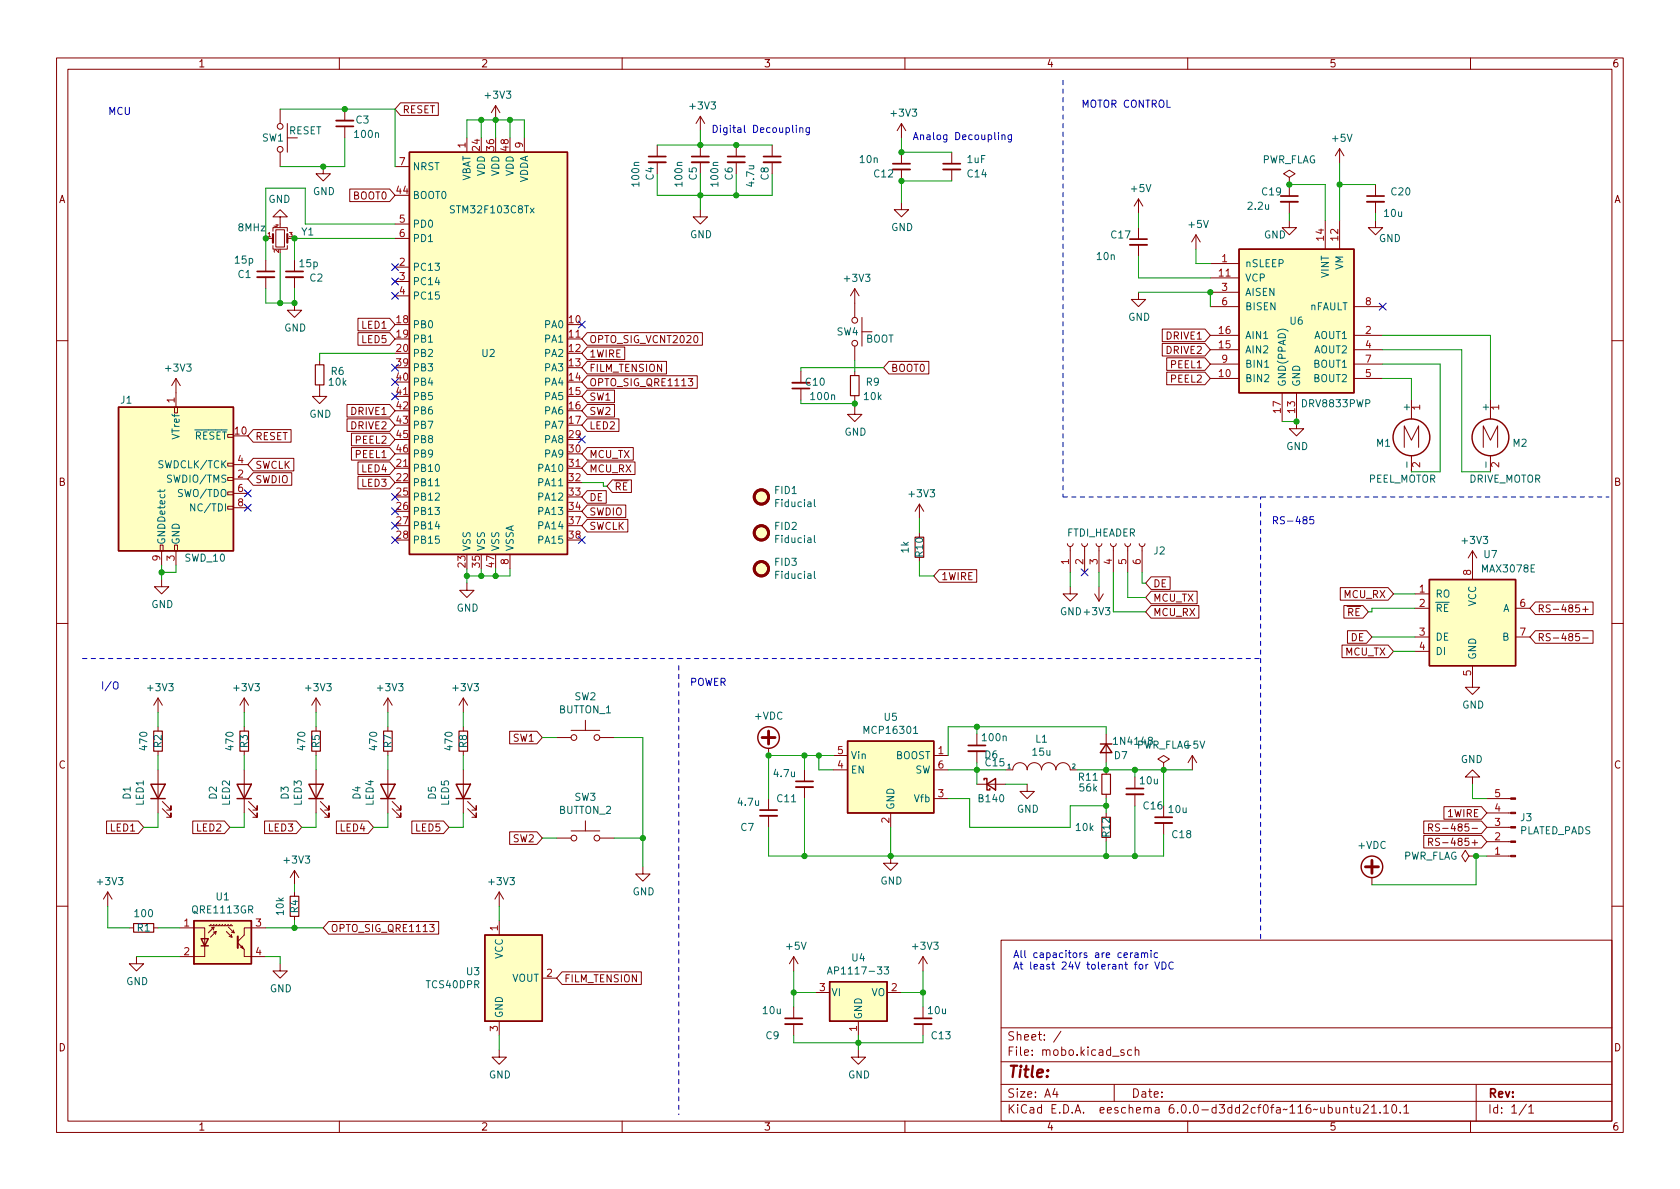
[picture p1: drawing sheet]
<svg xmlns="http://www.w3.org/2000/svg" width="297mm" height="210mm" viewBox="0 0 297 210" stroke-linecap="round" stroke-linejoin="round" font-family="sans-serif">
<g fill="none" stroke="#840000" stroke-width=".18">
<path d="M10 10.2h277v190.1h-277zM12 12.2h273v186.1h-273zM49.5 19.3v2.5M60 10.2v2M61 19.3v2M70.8 18.2h6.7v2.2h-6.7l-1-1.1zM87.6 18.7l-.7 1.2M87.6 18.7v2.5M87.6 18.7l.8 1.2M110 10.2v2M160 10.2v2M210 10.2v2"/>
<path d="M260 10.2v2M49.5 38.3h1.3l-1.3-1.2-1.2 1.2h1.2v1.3M49.5 26.9v2.6M50.8 21.8v5.1M57.1 29.5v1.2h1.3l-1.3 1.3-1.2-1.3h1.2M61 22.3v2.1M61.8 33.4h7.1l.9 1.1-.9 1.1h-7.1zM69.8 39.6h2.6M69.8 29.5h2.6M82.5 24.4v2.5M92.7 24.4v2.5M116.2 25.6v2.1"/>
<path d="M116.2 28.7v2M123.8 37.1v1.2h1.3l-1.3 1.3-1.2-1.3h1.2M123.8 20.6v2.5M123.8 25.6v2.1M123.8 28.7v2M123.8 20.6l-.7 1.2M123.8 20.6l.8 1.2M130.2 25.6v2.1M130.2 28.7v2M136.5 25.6v2.1M136.5 28.7v2M159.4 35.8v1.3h1.3l-1.3 1.2-1.3-1.2h1.3"/>
<path d="M159.4 21.8l-.8 1.3M159.4 21.8v2.6M159.4 26.9v2.1M159.4 30v2M159.4 21.8l.7 1.3M168.3 26.9v2.1M168.3 30v2M201.3 35.2l-.8 1.2M201.3 35.2v2.5M201.3 35.2l.8 1.2M228 31.4l1-.7-1-.6-1.1 .6 1.1 .7v1.2M228 32.6h.1"/>
<path d="M228 39v1.3h1.2l-1.2 1.2-1.3-1.2h1.3M228 32.6v2.1M228 35.7v2M234.3 39v5.1M236.9 26.3l-.8 1.3M236.9 26.3v2.5M236.9 39v5.1M236.9 26.3l.7 1.3M243.2 39v1.3h1.3l-1.3 1.2-1.3-1.2h1.3M243.2 32.6v2.1M243.2 35.7v2M47 42.2h1.3"/>
<path d="M47 46v2M47 49v2M48.3 43.4v.7h2.5v-.7M48.3 40.9v-.6h2.5v.6M48.8 40.6h1.5v3.1h-1.5zM50.8 42.2h1.3M52.1 53.6v1.3h1.2l-1.2 1.2-1.3-1.2h1.3M52.1 46v2M52.1 49v2M63.3 56.3h5.6l.9 1.1-.9 1.1h-5.6zM63.3 58.8h5.6l.9 1.1-.9 1.1h-5.6zM69.8 47.2h2.6"/>
<path d="M69.8 49.8h2.6M69.8 52.3h2.6M69.8 42.2h2.6M100.3 59.9h2.6M103.8 58.8h20.4v2.2h-20.4l-.9-1.1zM151.1 51v5.1M151.1 51l-.7 1.3M151.1 51l.8 1.3M152.4 58.7h1.8M152.4 56.1v5.1M201.3 51.7v1.3h1.3l-1.3 1.2-1.3-1.2h1.3M201.3 40.3v2"/>
<path d="M201.3 43.3v2M205.5 58.2h7.5l1 1.1-1 1.1h-7.5zM211.5 41.5l-.8 1.3M211.5 41.5v2.6M211.5 41.5l.7 1.3M214 46.6h5.1M214 49.1h5.1M214 59.3h5.1M214 51.7h5.1M214 54.2h5.1M239.4 59.3h5.1M239.4 54.2h5.1"/>
<path d="M10 60.2h2M30.9 72h.5v1h-.5zM31.1 66.9v5.1M31.1 66.9l-.7 1.3M31.1 66.9l.8 1.3M44.8 76h6.7v2.2h-6.7l-1-1.1zM56.5 68.1v2h1.3l-1.3 1.3-1.3-1.3h1.3M56.5 63.7v.8M61.4 71.5h7.5l.9 1.1-.9 1.1h-7.5zM61.4 74.1h7.5l.9 1.1-.9 1.1h-7.5zM62.1 76.6h6.8l.9 1.1-.9 1.1h-6.8zM62.1 79.1h6.8l.9 1.2-.9 1.1h-6.8z"/>
<path d="M69.8 70.1h2.6M103.8 79.1h8.2v2.3h-8.2l-.9-1.1zM103.8 74.1h5.6v2.2h-5.6l-.9-1.1zM103.8 63.9h14v2.2h-14l-.9-1.1zM103.8 66.4h19.5v2.3h-19.5l-.9-1.1zM103.8 61.4h6.7v2.2h-6.7l-.9-1.1zM103.8 69h4.8v2.2h-4.8l-.9-1.1zM103.8 71.5h4.8v2.2h-4.8l-.9-1.1zM141.6 65.7v2M141.6 68.7v2M151.1 72v1.3h1.3l-1.3 1.2-1.2-1.2h1.2M151.1 61.2v2.5"/>
<path d="M151.1 65.7v.7M151.1 70v.7M157.2 63.9h7v2.2h-7l-1-1.1zM205.5 60.7h7.5l1 1.1-1 1.2h-7.5zM206.3 65.8h6.7l1 1.1-1 1.1h-6.7zM206.3 63.3h6.7l1 1.1-1 1.1h-6.7zM214 66.9h5.1M214 61.8h5.1M214 64.4h5.1M226.7 69.5v5M229.2 69.5v6.3h1.3l-1.3 1.3-1.2-1.3h1.2M239.4 66.9h5.1"/>
<path d="M239.4 61.8h5.1M239.4 64.4h5.1M248.3 79.1v-3.8l1.3 2.5 1.2-2.5v3.8M249.6 70.7v3.4M262.3 79.1v-3.8l1.2 2.5 1.3-2.5v3.8M263.5 70.7v3.4M285 60.2h2M28.3 96.4h.5v1h-.5zM28.6 97.4v2.5M30.9 96.4h.5v1h-.5zM31.1 97.4v2.5M40.3 81.9h1v.5h-1z"/>
<path d="M40.3 87h1v.5h-1zM40.3 84.4h1v.6h-1zM40.3 89.5h1v.5h-1zM41.3 84.7h2.5M41.3 82.2h2.5M41.3 87.2h2.5M41.3 89.8h2.5M44.8 83.6h6.8v2.2h-6.8l-1-1.1zM44.8 81.1h7.1v2.2h-7.1l-1-1.1zM63.3 84.2h5.6l.9 1.1-.9 1.1h-5.6zM63.3 81.7h5.6l.9 1.1-.9 1.1h-5.6zM69.8 82.8h2.6"/>
<path d="M90.2 98v2.6M100.3 82.8h2.6M103.8 89.3h6.8v2.2h-6.8l-.9-1.1zM103.8 81.7h8.5v2.2h-8.5l-.9-1.1zM103.8 86.8h3.4v2.2h-3.4l-.9-1.1zM103.8 91.8h7.2v2.3h-7.2l-.9-1.1zM108.3 84.9h3.3v2.2h-3.3l-1-1.1zM162.6 89.1v2.6M162.6 94.2v.8M162.6 98.5v.8M162.6 89.1l-.8 1.3M162.6 89.1l.7 1.3"/>
<path d="M188.7 96.1l.2 .4 .3 .1 .4-.1 .1-.4M189.2 96.6v4.6M191.3 96.1l.1 .4 .4 .1 .3-.1 .2-.4M191.8 96.6v4.6M193.8 96.1l.2 .4 .3 .1 .4-.1 .1-.4M194.3 96.6v4.6M196.3 96.1l.2 .4 .4 .1 .3-.1 .2-.4M196.8 96.6v4.6M198.9 96.1l.1 .4 .4 .1 .3-.1 .2-.4M199.4 96.6v4.6M201.4 96.1l.2 .4 .3 .1 .4-.1 .1-.4M201.9 96.6v4.6"/>
<path d="M249.6 80.6v2.8M260.3 97.4l-.7 1.3M260.3 97.4v5.1M260.3 97.4l.8 1.3M263.5 80.6v2.8M10 110.2h2M28.6 102.5v1.3h1.2l-1.2 1.2-1.3-1.2h1.3M82.5 103.1v1.3h1.3l-1.3 1.3-1.2-1.3h1.2M166.1 100.7h6.6v2.3h-6.6l-1-1.2zM189.2 103.8v1.2h1.3l-1.3 1.3-1.2-1.3h1.2M193.5 105l.8 1.3M194.3 103.8v2.5"/>
<path d="M195.1 105l-.8 1.3M203.5 104.5h8.2v2.3h-8.2l-.9-1.1zM203.5 107.1h8.5v2.2h-8.5l-.9-1.1zM203.5 102h3.4v2.2h-3.4l-.9-1.1zM237 103.9h8.4l1 1.1-1 1.1h-8.4zM237.3 114.1h8.1l1 1.1-1 1.1h-8.1zM237.6 107.1h3.4l.9 1.1-.9 1.1h-3.4zM238.2 111.5h3.4l1 1.1-1 1.2h-3.4zM250.2 105h2.5M250.2 107.6h2.5M250.2 112.6h2.5M250.2 115.2h2.5"/>
<path d="M260.3 117.7v3.8h1.3l-1.3 1.3-1.2-1.3h1.2M268 107.6h2.5M268 112.6h2.5M271.5 111.5h10.2v2.3h-10.2l-1-1.2zM271.5 106.5h10.2v2.2h-10.2l-1-1.1zM279.2 112h-.6v.6l.1-.1 .5 .1 .1 .2-.1 .4-.1 .1-.5-.1M279.8 112.8h1M279.8 107.7h1M280.3 107.3v.9M285 110.2h2M27.9 123.4v2.6M27.9 128.5v.8"/>
<path d="M27.9 132.8v.8M27.9 136.1v7.7M27.9 123.4l-.7 1.3M27.9 123.4l.8 1.3M43.2 123.4l-.8 1.3M43.2 123.4v2.6M43.2 128.5v.8M43.2 132.8v.8M43.2 136.1v7.7M43.2 123.4l.7 1.3M55.9 123.4v2.6M55.9 128.5v.8"/>
<path d="M55.9 132.8v.8M55.9 136.1v7.7M55.9 123.4l-.8 1.3M55.9 123.4l.7 1.3M68.6 123.4v2.6M68.6 128.5v.8M68.6 132.8v.8M68.6 136.1v7.7M68.6 123.4l-.8 1.3M68.6 123.4l.7 1.3M81.9 123.4v2.6M81.9 128.5v.8"/>
<path d="M81.9 132.8v.8M81.9 136.1v7.7M81.9 123.4l-.7 1.3M81.9 123.4l.8 1.3M90.1 129.3h4.8l1 1.1-1 1.1h-4.8zM98.4 130.4h2.6M101 129.2h5M103.5 127.4v1.8M106 130.4h2.6M135.9 132.3v1.3M142.2 136.1v2.1M142.2 139.2v2"/>
<path d="M147.3 133.6h2.6M147.3 136.1h2.6M165.1 133.6h2.5M165.1 136.1h2.5M172.7 129.8v2M172.7 132.8v2.1M172.7 138.7h5.1M177.8 136.1h1.3a1.27 1.27 0 0 1 1.2-1.2 1.27 1.27 0 0 1 1.3 1.2 1.27 1.27 0 0 1 1.3-1.2 1.27 1.27 0 0 1 1.2 1.2 1.27 1.27 0 0 1 1.3-1.2 1.27 1.27 0 0 1 1.3 1.2 1.27 1.27 0 0 1 1.3-1.2 1.27 1.27 0 0 1 1.2 1.2h1.3M181.6 138.7v1.2h1.3l-1.3 1.3-1.3-1.3h1.3M195.6 129.8v5.1M195.6 136.1v.8M200.7 137.4v2"/>
<path d="M205.7 134.9l1.1-.7-1.1-.6-1 .6 1 .7v1.2M205.7 136.1h.1M210.8 133.6l-.7 1.3M210.8 133.6v2.5M210.8 133.6l.8 1.3M260.3 137.4h1.3l-1.3-1.3-1.2 1.3h1.2v1.3M18.8 145.2h5.6l1 1.1-1 1.1h-5.6zM19 157.7l-.7 1.3M19 157.7v2.6M19 157.7l.8 1.3M28.7 143l1.5 1.5v-.7v.7h-.7M28.7 141.7l1.5 1.6v-.8v.8h-.7"/>
<path d="M34.1 145.2h5.6l.9 1.1-.9 1.1h-5.6zM43.9 143l1.6 1.5v-.7v.7h-.8M43.9 141.7l1.6 1.6v-.8v.8h-.8M46.8 145.2h5.6l.9 1.1-.9 1.1h-5.6zM52.1 153.9v2.6M52.1 157.7v.8M52.1 153.9l-.8 1.3M52.1 153.9l.7 1.3M56.6 143l1.6 1.5v-.7v.7h-.8M56.6 141.7l1.6 1.6v-.8v.8h-.8M59.5 145.2h5.6l.9 1.1-.9 1.1h-5.6zM69.3 143l1.6 1.5v-.7v.7h-.8"/>
<path d="M69.3 141.7l1.6 1.6v-.8v.8h-.8M72.8 145.2h5.6l1 1.1-1 1.1h-5.6zM82.7 143l1.5 1.5v-.7v.7h-.8M82.7 141.7l1.5 1.6v-.8v.8h-.8M88.3 157.7l-.8 1.3M88.3 157.7v2.6M88.3 157.7l.7 1.3M90.1 147.1h4.8l1 1.1-1 1.1h-4.8zM98.4 148.2h2.6M101 146.9h5M103.5 145.2v1.7M106 148.2h2.6"/>
<path d="M113.7 153.3v1.3h1.2l-1.2 1.2-1.3-1.2h1.3M135.9 141.2v2.1M135.9 144.3v2M157.5 151.4v1.2h1.2l-1.2 1.3-1.3-1.3h1.3M157.5 143.8v2.5M165.1 141.2h2.5M195.6 140.5v.7M195.6 143.8v.7M195.6 148.1v.7M200.7 140.5v2M205.7 142.5v2M205.7 145.5v2.1"/>
<path d="M242.6 155.2v1.3M251.7 147.7h10.2l1 1.1-1 1.1h-10.2zM251.7 145.2h10.2l1 1.1-1 1.1h-10.2zM252.6 148.9l.6-.1 .1-.1v-.3l-.7-.2v1.3M252.6 146.4l.6-.1 .1-.2v-.3l-.7-.1v1.3M252.9 148.9l.4 .6M252.9 146.4l.4 .6M254.5 148.3l-.5-.1-.1 .2v.3l.5 .3 .1 .3-.2 .2-.5-.1M254.5 145.8l-.5-.1-.1 .1v.4l.5 .2 .1 .3-.2 .3-.5-.1M255.3 142.6h6.6l1 1.2-1 1.1h-6.6zM259.7 151.4l-.6-1-.7 1 .7 1 .6-1h1.3M261 151.4h.1"/>
<path d="M262.9 141.2h4.2M262.9 143.8h4.2M262.9 146.3h4.2M262.9 148.8h4.2M262.9 151.4h4.2M10 160.2h2M22.9 164.1h.7M24.1 169.2v1.2h1.3l-1.3 1.3-1.2-1.3h1.2M27.2 164.1h.7M31.7 164.1h4.5v5.1h-4.5M37 163.7h4.1M37.3 164.1l.5-.1-1 1"/>
<path d="M37.3 163.4l-.2 .3M37.7 164.8l.5-.1-1 1M37.8 163.4l-.2 .3M37.8 164l-.1 .5M38.2 164.7l-.1 .5M38.4 163.4l-.3 .3M38.9 163.4l-.3 .3M39.4 163.4l-.3 .3M39.9 163.4l-.3 .3M40 164.7l1 1-.1-.5M40.4 164l1 1-.1-.5M40.4 163.4l-.3 .3"/>
<path d="M40.5 165.6l.5 .1M40.9 163.4l-.3 .3M40.9 164.8l.5 .2M42 166.7l1.2 1.2v1.3h3.8M42.8 167.3l.3 .5-.6-.3zM47 164.1h-3.8v1.2l-1.2 1.2M49.5 170.4v1.3h1.3l-1.3 1.3-1.2-1.3h1.2M52.1 162v.8M58.1 163h19.5v2.2h-19.5l-1-1.1zM88.3 162.8v2.5M95.9 173h2.5M99.4 171.9h14v2.2h-14l-1-1.1z"/>
<path d="M140.3 169.2l-.7 1.2M140.3 169.2v2.5M140.3 178v2.1M140.3 169.2l.8 1.2M144.1 175.5h2.6M156.8 175.5h2.6M163.2 169.2l-.8 1.2M163.2 169.2v2.5M163.2 178v2.1M163.2 169.2l.8 1.2M177 166.3h108v32h-108zM285 160.2h2"/>
<path d="M60 198.3v2M88.3 185.7v1.2h1.2l-1.2 1.3-1.3-1.3h1.3M88.3 180.6v2.5M110 198.3v2M140.3 181.1v2M151.8 185.7v1.2h1.2l-1.2 1.3-1.3-1.3h1.3M151.8 180.6v2.5M160 198.3v2M163.2 181.1v2M177 194.8h108M177 191.8h108M177 187.8h108"/>
<path d="M177 181.8h108M186.5 192.5l-.4 1h1M186.9 193v1M187.6 182.4l-1.3 1.9M197 191.8v3M198.7 185.7l-.3-.1-.3 .2 .1 .3 .5 .1v.4h-.6M200.1 185.7l-.5-.1-.2 .3v.4l.1 .3h.6M200.7 185.8l.2-.2 .4 .1 .1 .9M200.7 185.1v1.5M210 198.3v2M237.6 196l.2-.2 .3 .1 .1 .9M237.6 195.8v1"/>
<path d="M238.7 195.8h.6M238.9 195.3v1.3l.4 .2M239.8 195.8l.1 1h.3l.2-.1M240.4 195.8v1M241.1 195.5l.5-.2 .3 .2v.3l-.9 1h.9M242.5 195.8l.4-.5v1.5M242.5 196.8h.9M244 196.7v.1M244.6 195.8l.5-.5v1.5M244.6 196.8h.9M246.3 195.4l.1-.1a.81 .81 0 0 1 .6 .7 .81 .81 0 0 1-.3 .8h-.1a.81 .81 0 0 1-.6-.6 .81 .81 0 0 1 .3-.8zM247.6 196.7v.1"/>
<path d="M248.2 195.8l.4-.5v1.5M248.2 196.8h.9M260 198.3v2M261 191.8v6.5M269.9 195.3l-1.3 1.9M270.3 195.8l.4-.5v1.5M270.3 196.8h.9"/>
<circle cx="49.5" cy="22.3" r=".51"/>
<circle cx="49.5" cy="26.4" r=".51"/>
<circle cx="151.1" cy="56.6" r=".51"/>
<circle cx="151.1" cy="60.7" r=".51"/>
<circle cx="101.5" cy="130.4" r=".51"/>
<circle cx="105.5" cy="130.4" r=".51"/>
<circle cx="101.5" cy="148.2" r=".51"/>
<circle cx="105.5" cy="148.2" r=".51"/>
</g>
<g fill="none" stroke="#840000" stroke-width=".33">
<path d="M59.4 21.3h3.1M114.7 28.7h3M122.3 28.7h3M128.7 28.7h3M135 28.7h3M157.9 30h3M166.8 30h3M226.4 35.7h3.1M241.7 35.7h3M45.5 49h3M50.5 49h3.1M199.8 43.3h3"/>
<path d="M140.1 67.7h3M140.7 139.2h3.1M171.2 132.8h3M134.4 144.3h3M199.1 140.5h3.1M204.2 145.5h3.1M138.8 181.1h3.1M161.7 181.1h3"/>
</g>
<g fill="none" stroke="#840000" stroke-width=".3">
<path d="M59.4 22.3h3.1M114.7 27.7h3M122.3 27.7h3M128.7 27.7h3M135 27.7h3M157.9 29h3M166.8 29h3M226.4 34.7h3.1M241.7 34.7h3M45.5 48h3M50.5 48h3.1M199.8 42.3h3"/>
<path d="M140.1 68.7h3M140.7 138.2h3.1M171.2 131.8h3M199.1 139.4h3.1M134.4 143.3h3M204.2 144.5h3.1M138.8 180.1h3.1M161.7 180.1h3"/>
</g>
<g fill="none" stroke="#840000" stroke-width=".25">
<path d="M72.4 26.9h27.9v71.1h-27.9zM219.1 44.1h20.3v25.4h-20.3zM21 72h20.3v25.4h-20.3zM252.7 102.5h15.3v15.2h-15.3zM26.7 138.7h2.5l-1.3 2.5zM41.9 138.7h2.5l-1.2 2.5zM54.6 138.7h2.5l-1.2 2.5zM67.3 138.7h2.5l-1.2 2.5zM80.6 138.7h2.6l-1.3 2.5zM149.9 131.1h15.2v12.7h-15.2zM174 137.9v-.2h.5v2h.5v-.3M174.5 138.7l1.5-1v2z"/>
<path d="M194.6 131.6h2M195.6 131.6l1 1.5h-2zM26.7 141.2h2.5M41.9 141.2h2.5M54.6 141.2h2.5M67.3 141.2h2.5M80.6 141.2h2.6M34.3 162.8h10.1v7.6h-10.1zM35.6 166h1.2l-.6 1.3zM35.6 167.3h1.2M85.7 165.3h10.2v15.3h-10.2zM146.7 173.6h10.1v7h-10.1z"/>
<circle cx="249.6" cy="77.3" r="3.3"/>
<circle cx="263.5" cy="77.3" r="3.3"/>
<circle cx="135.9" cy="130.4" r="1.9"/>
<circle cx="242.6" cy="153.3" r="1.9"/>
</g>
<g fill="none" stroke="#006464" stroke-width=".18">
<path d="M223.6 65h.7M28.3 86.6v.5M29.1 86.6l-.1 .3h-1.1M34.4 89.1v1.3l-.7-1.3v1.3M77 85.9h.7M144 94.7v1.1l.2 .1M144 88.3v1.1l.2 .2M144 101v1.1l.2 .2M161.5 129.7h.8M203.3 130.9l-.3-.2 .1-.2 .2-.1h.3l.2 .2-.1 .2-.5 .2-.2 .1v.3l.3 .2h.3l.2-.2v-.3l-.3-.2M146.3 172.2l.4-1.2 .4 1.2M146.4 171.9h.6"/>
<path d="M156.3 171h.8l-.4 .5 .4 .1v.5l-.2 .1-.6-.1"/>
</g>
<path d="M55.8 64.5h1.5v3.6h-1.5zM150.4 66.4h1.5v3.6h-1.5zM161.8 95h1.5v3.5h-1.5zM27.2 129.3h1.5v3.5h-1.5zM42.4 129.3h1.5v3.5h-1.5zM55.1 129.3h1.5v3.5h-1.5zM67.8 129.3h1.5v3.5h-1.5zM81.2 129.3h1.5v3.5h-1.5zM194.8 136.9h1.5v3.6h-1.5zM51.3 158.5h1.5v3.5h-1.5zM194.8 144.5h1.5v3.6h-1.5zM23.6 163.3h3.6v1.5h-3.6z" fill="none" stroke="#840000" stroke-width=".2"/>
<g fill="none" stroke="#840000" stroke-width=".51">
<path d="M134.7 130.4h2.3M135.9 129.3v2.3M241.4 153.3h2.3M242.6 152.1v2.3"/>
<circle cx="134.6" cy="94.2" r="1.27"/>
<circle cx="134.6" cy="87.9" r="1.27"/>
<circle cx="134.6" cy="100.6" r="1.27"/>
</g>
<g fill="#ffffc2" stroke="#ffffc2" stroke-width=".18">
<path d="M146.7 173.6h10.1v7h-10.1z"/>
<path d="M149.9 131.1h15.2v12.7h-15.2z"/>
<path d="M72.4 26.9h27.9v71.1h-27.9z"/>
<path d="M85.7 165.3h10.2v15.3h-10.2z"/>
<path d="M34.3 162.8h10.1v7.6h-10.1z"/>
<path d="M21 72h20.3v25.4h-20.3z"/>
<path d="M252.7 102.5h15.3v15.2h-15.3z"/>
<path d="M219.1 44.1h20.3v25.4h-20.3z"/>
<circle cx="134.6" cy="94.2" r="1.27"/>
<circle cx="134.6" cy="87.9" r="1.27"/>
<circle cx="134.6" cy="100.6" r="1.27"/>
</g>
<path d="M42 165.6v2" fill="none" stroke="#840000" stroke-width=".36"/>
<g fill="#840000" stroke="#840000" stroke-width=".18">
<path d="M267.1 141.1h.9v.2h-.9z"/>
<path d="M267.1 143.6h.9v.3h-.9z"/>
<path d="M267.1 146.2h.9v.2h-.9z"/>
<path d="M267.1 148.7h.9v.3h-.9z"/>
<path d="M267.1 151.3h.9v.2h-.9z"/>
</g>
<path d="M48.3 41.4v1.5M50.8 41.4v1.5" fill="none" stroke="#840000" stroke-width=".38"/>
<g fill="none" stroke="#0000c2" stroke-width=".18">
<path d="M140.8 22.2v.1M140.8 22.6v.8M141.4 22.7l.2-.1h.3l.1 .8M141.4 22.6v.8M143.1 22.6v1l-.2 .2h-.3M143.1 22.6h-.4l-.2 .2 .1 .6h.5M177.2 24l.1-.2 .3 .1 .1 .8M177.2 23.8v.9M178.8 23.8v1.1l-.2 .2h-.3M178.8 23.9l-.3-.1-.3 .3 .2 .5h.4M232.2 91.4h-.6v.6l.2-.1h.4l.1 .2-.1 .4-.1 .1-.5-.1M20.2 120.6h.1a.43 .43 0 0 1 .6 .4v.4a.42 .42 0 0 1-.4 .5 .42 .42 0 0 1-.5-.5v-.4z"/>
<path d="M200.3 168.5l-.4 .2M200.7 168.5h.5v.8M201.2 168.8h-.4l-.2 .2 .2 .3h.4M201.8 168.6l.2-.1h.3l.1 .8M201.8 168.5v.8M202.4 168.7l.2-.2h.3v.8M202.6 170.5v.9M203 170.5l-.4 .3M203.5 168.1v.1M203.5 168.5v.8M204.2 170.1l.4 1.3 .4-1.3M204.7 168.5h-.4l-.2 .2 .1 .6h.5"/>
<path d="M205.5 170.1a.64 .64 0 0 1 .7 .6 .64 .64 0 0 1-.7 .7zM207.4 170.2a.6 .6 0 0 0-.8 .5 .6 .6 0 0 0 .6 .7l.2-.1"/>
</g>
<path d="M188 14.2v73.7M188 87.9h96.5M14.6 116.5h208.3M120 117.7v79.4M222.9 166v-78.1" fill="none" stroke="#0000c2" stroke-width=".18" stroke-dasharray=".8 .8"/>
<g fill="none" stroke="#009600" stroke-width=".18">
<path d="M49.5 19.3h20.3v10.2M61 24.4v5.1h-11.5M69.8 39.6h-15.8v-6.3h-7v12.7M82.5 24.4v-3.2h10.2v3.2M85.1 21.2v3.2M87.6 21.2v3.2M90.2 21.2v3.2M116.2 25.6h20.3M116.2 30.7v3.8h20.3v-3.8M123.8 23.1v2.5M123.8 30.7v6.4M130.2 30.7v3.8"/>
<path d="M159.4 24.4v2.5h8.9M168.3 32h-8.9v3.8M201.3 37.7v2.6M228 32.6h6.3v6.4M228 37.7v1.3M236.9 32.6h6.3M236.9 28.8v10.2M243.2 37.7v1.3M47 51v2.6h5.1v-2.6M49.5 44.7v8.9M69.8 42.2h-17.7v3.8M201.3 45.3v3.8h12.7"/>
<path d="M201.3 51.7h12.7v2.5M211.5 44.1v2.5h2.5M244.5 59.3h19v11.4M69.8 62.5h-13.3v1.2M141.6 70.7v.7h9.5M151.1 63.7v2M151.1 70.7v1.3M156.2 65h-14.6v.7M226.7 74.5h2.5M244.5 61.8h13.9v21.6h5.1M244.5 66.9h5.1v3.8M244.5 64.4h10.1v19h-5"/>
<path d="M28.6 99.9v2.6M31.1 99.9v1.3h-2.5M102.9 85.3h3.8v.7h.6M162.6 99.3v2.5h2.5M162.6 91.7v2.5M82.5 100.6v2.5M85.1 100.6v1.2M87.6 100.6v1.2M90.2 100.6v1.2h-7.7M189.2 101.2v2.6M194.3 101.2v2.6M196.8 101.2v7h5.8"/>
<path d="M199.4 101.2v4.5h3.2M201.9 101.2v1.9h.7M242.6 112.6h7.6M246.4 115.2h3.8M246.4 105h3.8M250.2 107.6h-7.6v.6h-.7M27.9 126v2.5M27.9 133.6v2.5M43.2 126v2.5M43.2 133.6v2.5M55.9 126v2.5M55.9 133.6v2.5"/>
<path d="M68.6 126v2.5M68.6 133.6v2.5M81.9 126v2.5M81.9 133.6v2.5M95.9 130.4h2.5M108.6 130.4h5.1v22.9M142.2 133.6v2.5M144.8 133.6v2.5h2.5M147.3 133.6h-11.4v7.6M167.6 136.1h10.2M172.7 128.5v1.3M172.7 134.9v3.8"/>
<path d="M177.8 138.7h3.8M190.5 136.1h20.3M195.6 129.8v-1.3h-28v5.1M195.6 134.9v1.2M200.7 136.1v1.3M205.7 136.1v6.4M260.3 138.7v2.5h2.6M27.9 143.8v2.5h-2.5M43.2 143.8v2.5h-2.6M52.1 156.5v1.2M55.9 143.8v2.5h-2.6M68.6 143.8v2.5h-2.6"/>
<path d="M81.9 143.8v2.5h-2.5M95.9 148.2h2.5M108.6 148.2h5.1M135.9 146.3v5.1h69.8v-3.8M142.2 141.2v10.2M157.5 146.3v5.1M167.6 141.2h3.8v5.1h17.8v-3.8h6.4M195.6 141.2v2.6M195.6 148.8v2.6M200.7 142.5v8.9M262.9 151.4h-1.9v5.1h-18.4M19 160.3v3.8h3.9"/>
<path d="M24.1 169.2h7.6M27.9 164.1h3.8M47 169.2h2.5v1.2M47 164.1h10.1M52.1 162.8v1.3M88.3 160.3v2.5M140.3 175.5h3.8M140.3 171.7v6.3M159.4 175.5h3.8M163.2 171.7v6.3M88.3 183.1v2.6M140.3 183.1v1.3h22.9v-1.3"/>
<path d="M151.8 183.1v2.6"/>
</g>
<g fill="none" stroke="#000084" stroke-width=".18">
<path d="M69.2 46.6l1.3 1.2M69.2 51.7l1.3 1.2M69.2 49.2l1.3 1.2M70.5 46.6l-1.3 1.2M70.5 51.7l-1.3 1.2M70.5 49.2l-1.3 1.2M102.3 56.8l1.2 1.2M103.5 56.8l-1.2 1.2M243.9 53.6l1.2 1.2M245.1 53.6l-1.2 1.2M69.2 64.4l1.3 1.2M69.2 66.9l1.3 1.3"/>
<path d="M69.2 69.5l1.3 1.2M70.5 64.4l-1.3 1.2M70.5 66.9l-1.3 1.3M70.5 69.5l-1.3 1.2M102.3 77.1l1.2 1.2M103.5 77.1l-1.2 1.2M43.2 89.2l1.2 1.2M43.2 86.6l1.2 1.3M44.4 89.2l-1.2 1.2M44.4 86.6l-1.2 1.3M69.2 89.8l1.3 1.2M69.2 87.3l1.3 1.2"/>
<path d="M69.2 94.9l1.3 1.2M69.2 92.3l1.3 1.3M70.5 89.8l-1.3 1.2M70.5 87.3l-1.3 1.2M70.5 94.9l-1.3 1.2M70.5 92.3l-1.3 1.3M102.3 94.9l1.2 1.2M103.5 94.9l-1.2 1.2M191.2 100.6l1.2 1.2M192.4 100.6l-1.2 1.2"/>
</g>
<g fill="#009600" stroke="#009600" stroke-width=".18">
<circle cx="52.1" cy="53.6" r=".46"/>
<circle cx="49.5" cy="53.6" r=".46"/>
<circle cx="28.6" cy="101.2" r=".46"/>
<circle cx="144.8" cy="133.6" r=".46"/>
<circle cx="113.7" cy="148.2" r=".46"/>
<circle cx="61" cy="19.3" r=".46"/>
<circle cx="85.1" cy="21.2" r=".46"/>
<circle cx="87.6" cy="21.2" r=".46"/>
<circle cx="47" cy="42.2" r=".46"/>
<circle cx="52.1" cy="42.2" r=".46"/>
<circle cx="90.2" cy="21.2" r=".46"/>
<circle cx="57.1" cy="29.5" r=".46"/>
<circle cx="52.1" cy="164.1" r=".46"/>
<circle cx="87.6" cy="101.8" r=".46"/>
<circle cx="85.1" cy="101.8" r=".46"/>
<circle cx="82.5" cy="101.8" r=".46"/>
<circle cx="123.8" cy="34.5" r=".46"/>
<circle cx="130.2" cy="34.5" r=".46"/>
<circle cx="159.4" cy="26.9" r=".46"/>
<circle cx="159.4" cy="32" r=".46"/>
<circle cx="130.2" cy="25.6" r=".46"/>
<circle cx="123.8" cy="25.6" r=".46"/>
<circle cx="151.1" cy="71.4" r=".46"/>
<circle cx="214" cy="51.7" r=".46"/>
<circle cx="200.7" cy="151.4" r=".46"/>
<circle cx="195.6" cy="151.4" r=".46"/>
<circle cx="200.7" cy="136.1" r=".46"/>
<circle cx="229.2" cy="74.5" r=".46"/>
<circle cx="195.6" cy="142.5" r=".46"/>
<circle cx="205.7" cy="136.1" r=".46"/>
<circle cx="142.2" cy="151.4" r=".46"/>
<circle cx="163.2" cy="175.5" r=".46"/>
<circle cx="157.5" cy="151.4" r=".46"/>
<circle cx="151.8" cy="184.4" r=".46"/>
<circle cx="135.9" cy="133.6" r=".46"/>
<circle cx="142.2" cy="133.6" r=".46"/>
<circle cx="140.3" cy="175.5" r=".46"/>
<circle cx="228" cy="32.6" r=".46"/>
<circle cx="236.9" cy="32.6" r=".46"/>
<circle cx="172.7" cy="136.1" r=".46"/>
<circle cx="172.7" cy="128.5" r=".46"/>
<circle cx="195.6" cy="136.1" r=".46"/>
<circle cx="261" cy="151.4" r=".46"/>
</g>
<text font-size="2.8" fill="#840000" x="178" y="190.6">Title:</text>
<g font-size="2.1" fill="#840000">
<text x="178" y="184">Sheet: /</text>
<text x="178" y="186.7">File: mobo.kicad_sch</text>
<text x="178" y="196.9">KiCad E.D.A. eeschema 6.0.0-d3dd2cf0fa~116~ubuntu21.10.1</text>
<text x="178" y="194.1">Size: A4</text>
<text x="200" y="194.1">Date:</text>
<text x="263" y="194.1">Rev:</text>
<text x="263" y="196.9">Id: 1/1</text>
</g>
<g font-size="1.8" fill="#840000">
<text x="35" y="11.9">1</text>
<text x="85" y="11.9">2</text>
<text x="135" y="11.9">3</text>
<text x="185" y="11.9">4</text>
<text x="235" y="11.9">5</text>
<text x="285" y="11.9">6</text>
<text x="71.1" y="20">RESET</text>
<text x="10.3" y="35.9">A</text>
<text x="62.5" y="35.3">BOOT0</text>
<text x="285.3" y="35.9">A</text>
<text x="64.1" y="58.1">LED1</text>
<text x="64.1" y="60.7">LED5</text>
<text x="104.1" y="65.7">FILM_TENSION</text>
<text x="104.1" y="63.2">1WIRE</text>
<text x="104.1" y="60.7">OPTO_SIG_VCNT2020</text>
<text x="157.5" y="65.7">BOOT0</text>
<text x="206.3" y="60">DRIVE1</text>
<text x="206.3" y="62.6">DRIVE2</text>
<text x="207.1" y="65.1">PEEL1</text>
<text x="104.1" y="68.3">OPTO_SIG_QRE1113</text>
<text x="104.1" y="70.8">SW1</text>
<text x="207.1" y="67.6">PEEL2</text>
<text x="45.1" y="77.8">RESET</text>
<text x="62.2" y="73.4">DRIVE1</text>
<text x="62.2" y="75.9">DRIVE2</text>
<text x="104.1" y="75.9">LED2</text>
<text x="104.1" y="73.4">SW2</text>
<text x="45.1" y="82.9">SWCLK</text>
<text x="63" y="78.4">PEEL2</text>
<text x="63" y="81">PEEL1</text>
<text x="64.1" y="83.5">LED4</text>
<text x="104.1" y="81">MCU_TX</text>
<text x="104.1" y="83.5">MCU_RX</text>
<text x="10.3" y="85.9">B</text>
<text x="45.1" y="85.4">SWDIO</text>
<text x="64.1" y="86.1">LED3</text>
<text x="104.1" y="88.6">DE</text>
<text x="108.6" y="86.7">~{RE}</text>
<text x="285.3" y="85.9">B</text>
<text x="104.1" y="91.1">SWDIO</text>
<text x="104.1" y="93.7">SWCLK</text>
<text x="166.4" y="102.6">1WIRE</text>
<text x="203.8" y="106.4">MCU_TX</text>
<text x="203.8" y="103.8">DE</text>
<text x="237.6" y="105.7">MCU_RX</text>
<text x="203.8" y="108.9">MCU_RX</text>
<text x="236.8" y="108.9">~{RE}</text>
<text x="238.8" y="113.4">DE</text>
<text x="271.8" y="113.4">RS-485-</text>
<text x="271.8" y="108.3">RS-485+</text>
<text x="237.8" y="115.9">MCU_TX</text>
<text x="90.8" y="131.1">SW1</text>
<text x="10.3" y="135.9">C</text>
<text x="285.3" y="135.9">C</text>
<text x="19.6" y="147">LED1</text>
<text x="34.8" y="147">LED2</text>
<text x="47.5" y="147">LED3</text>
<text x="60.2" y="147">LED4</text>
<text x="73.6" y="147">LED5</text>
<text x="90.8" y="148.9">SW2</text>
<text x="254.6" y="149.6">RS-485+</text>
<text x="255" y="147">RS-485-</text>
<text x="256" y="144.5">1WIRE</text>
<text x="58.4" y="164.8">OPTO_SIG_QRE1113</text>
<text x="99.7" y="173.7">FILM_TENSION</text>
<text x="10.3" y="185.9">D</text>
<text x="285.3" y="185.9">D</text>
<text x="35" y="199.9">1</text>
<text x="85" y="199.9">2</text>
<text x="135" y="199.9">3</text>
<text x="185" y="199.9">4</text>
<text x="235" y="199.9">5</text>
<text x="285" y="199.9">6</text>
</g>
<g font-size="1.8" fill="#006464">
<text x="85.9" y="17.4">+3V3</text>
<text x="51" y="23.7">RESET</text>
<text x="63" y="21.8">C3</text>
<text x="122.1" y="19.3">+3V3</text>
<text x="157.7" y="20.6">+3V3</text>
<text x="46.3" y="25">SW1</text>
<text x="62.8" y="24.4">100n</text>
<text x="152.1" y="28.8">10n</text>
<text x="171" y="28.8">1uF</text>
<text x="223" y="28.9">PWR_FLAG</text>
<text x="235.6" y="25.1">+5V</text>
<text x="47.4" y="35.9">GND</text>
<text x="55.3" y="34.5">GND</text>
<text x="72.9" y="35.2">BOOT0</text>
<text x="72.9" y="30.1">NRST</text>
<text x="83.2" y="32.2" transform="rotate(-90 83.2 32.2)">VBAT</text>
<text x="85.7" y="31.2" transform="rotate(-90 85.7 31.2)">VDD</text>
<text x="88.3" y="31.2" transform="rotate(-90 88.3 31.2)">VDD</text>
<text x="90.8" y="31.2" transform="rotate(-90 90.8 31.2)">VDD</text>
<text x="93.3" y="32.4" transform="rotate(-90 93.3 32.4)">VDDA</text>
<text x="113" y="32.8" transform="rotate(-90 113 32.8)">100n</text>
<text x="115.6" y="31.8" transform="rotate(-90 115.6 31.8)">C4</text>
<text x="120.6" y="32.8" transform="rotate(-90 120.6 32.8)">100n</text>
<text x="123.2" y="31.8" transform="rotate(-90 123.2 31.8)">C5</text>
<text x="127" y="32.8" transform="rotate(-90 127 32.8)">100n</text>
<text x="129.5" y="31.8" transform="rotate(-90 129.5 31.8)">C6</text>
<text x="133.3" y="32.9" transform="rotate(-90 133.3 32.9)">4.7u</text>
<text x="135.9" y="31.8" transform="rotate(-90 135.9 31.8)">C8</text>
<text x="154.6" y="31.4">C12</text>
<text x="171.1" y="31.4">C14</text>
<text x="200.1" y="34">+5V</text>
<text x="223.2" y="34.5">C19</text>
<text x="246" y="34.5">C20</text>
<text x="42.2" y="40.9">8MHz</text>
<text x="53.3" y="41.6">Y1</text>
<text x="72.9" y="40.3">PD0</text>
<text x="80" y="37.7">STM32F103C8Tx</text>
<text x="157.5" y="40.8">GND</text>
<text x="210.2" y="40.3">+5V</text>
<text x="220.7" y="37.1">2.2u</text>
<text x="244.8" y="38.3">10u</text>
<text x="41.6" y="46.6">15p</text>
<text x="53" y="47.2">15p</text>
<text x="72.9" y="47.9">PC13</text>
<text x="72.9" y="42.8">PD1</text>
<text x="122" y="42.1">GND</text>
<text x="194" y="46">10n</text>
<text x="196.5" y="42.2">C17</text>
<text x="220.1" y="47.2">nSLEEP</text>
<text x="223.5" y="42.2">GND</text>
<text x="237.5" y="47.7" transform="rotate(-90 237.5 47.7)">VM</text>
<text x="243.8" y="42.8">GND</text>
<text x="42.1" y="49.1">C1</text>
<text x="54.8" y="49.8">C2</text>
<text x="72.9" y="50.4">PC14</text>
<text x="72.9" y="53">PC15</text>
<text x="149.4" y="49.8">+3V3</text>
<text x="220.1" y="49.8">VCP</text>
<text x="220.1" y="52.3">AISEN</text>
<text x="234.9" y="49.1" transform="rotate(-90 234.9 49.1)">VINT</text>
<text x="50.2" y="58.6">GND</text>
<text x="72.9" y="58">PB0</text>
<text x="96.4" y="58">PA0</text>
<text x="147.9" y="59.3">SW4</text>
<text x="199.5" y="56.7">GND</text>
<text x="220.1" y="59.9">AIN1</text>
<text x="220.1" y="54.9">BISEN</text>
<text x="228.1" y="57.4">U6</text>
<text x="231.5" y="54.9">nFAULT</text>
<text x="232.4" y="59.9">AOUT1</text>
<text x="29.4" y="65.7">+3V3</text>
<text x="72.9" y="60.6">PB1</text>
<text x="72.9" y="63.1">PB2</text>
<text x="72.9" y="65.7">PB3</text>
<text x="85.2" y="63.1">U2</text>
<text x="96.4" y="60.6">PA1</text>
<text x="96.4" y="63.1">PA2</text>
<text x="96.4" y="65.7">PA3</text>
<text x="153" y="60.6">BOOT</text>
<text x="220.1" y="62.5">AIN2</text>
<text x="220.1" y="65">BIN1</text>
<text x="232.4" y="62.5">AOUT2</text>
<text x="232.4" y="65">BOUT1</text>
<text x="21.3" y="71.4">J1</text>
<text x="58.2" y="68.2">10k</text>
<text x="58.6" y="66.3">R6</text>
<text x="72.9" y="68.2">PB4</text>
<text x="72.9" y="70.7">PB5</text>
<text x="96.4" y="68.2">PA4</text>
<text x="96.4" y="70.7">PA5</text>
<text x="142.5" y="68.2">C10</text>
<text x="143.5" y="70.7">100n</text>
<text x="152.8" y="70.7">10k</text>
<text x="153.2" y="68.2">R9</text>
<text x="220.1" y="67.6">BIN2</text>
<text x="227.3" y="68.4" transform="rotate(-90 227.3 68.4)">GND(PPAD)</text>
<text x="229.9" y="68.4" transform="rotate(-90 229.9 68.4)">GND</text>
<text x="232.4" y="67.6">BOUT2</text>
<text x="31.7" y="77.5" transform="rotate(-90 31.7 77.5)">VTref</text>
<text x="33" y="77.7">~{RESET}</text>
<text x="54.7" y="73.9">GND</text>
<text x="72.9" y="73.3">PB6</text>
<text x="72.9" y="75.8">PB7</text>
<text x="96.4" y="73.3">PA6</text>
<text x="96.4" y="75.8">PA7</text>
<text x="149.3" y="77">GND</text>
<text x="230.4" y="72">DRV8833PWP</text>
<text x="249.3" y="72.5" transform="rotate(-90 249.3 72.5)">+</text>
<text x="263.3" y="72.5" transform="rotate(-90 263.3 72.5)">+</text>
<text x="28.4" y="82.8">SWDCLK/TCK</text>
<text x="72.9" y="83.4">PB10</text>
<text x="72.9" y="78.4">PB8</text>
<text x="72.9" y="80.9">PB9</text>
<text x="95.4" y="83.4">PA10</text>
<text x="96.4" y="78.4">PA8</text>
<text x="96.4" y="80.9">PA9</text>
<text x="227.4" y="79.6">GND</text>
<text x="243.4" y="79">M1</text>
<text x="249.3" y="82.5" transform="rotate(-90 249.3 82.5)">-</text>
<text x="263.3" y="82.5" transform="rotate(-90 263.3 82.5)">-</text>
<text x="267.5" y="79">M2</text>
<text x="30" y="85.3">SWDIO/TMS</text>
<text x="31.8" y="87.9">SWO/TDO</text>
<text x="72.9" y="86">PB11</text>
<text x="72.9" y="88.5">PB12</text>
<text x="95.4" y="86">PA11</text>
<text x="95.4" y="88.5">PA12</text>
<text x="137" y="87.3">FID1</text>
<text x="137.3" y="89.7">Fiducial</text>
<text x="160.9" y="87.9">+3V3</text>
<text x="241.9" y="85.3">PEEL_MOTOR</text>
<text x="259.7" y="85.3">DRIVE_MOTOR</text>
<text x="34.4" y="90.4">NC/TDI</text>
<text x="72.9" y="91.1">PB13</text>
<text x="72.9" y="93.6">PB14</text>
<text x="95.4" y="91.1">PA13</text>
<text x="95.4" y="93.6">PA14</text>
<text x="137" y="93.7">FID2</text>
<text x="188.6" y="94.9">FTDI_HEADER</text>
<text x="29.2" y="96.4" transform="rotate(-90 29.2 96.4)">GNDDetect</text>
<text x="31.7" y="96.4" transform="rotate(-90 31.7 96.4)">GND</text>
<text x="32.7" y="99.3">SWD_10</text>
<text x="72.9" y="96.1">PB15</text>
<text x="83.2" y="97.5" transform="rotate(-90 83.2 97.5)">VSS</text>
<text x="85.7" y="97.5" transform="rotate(-90 85.7 97.5)">VSS</text>
<text x="88.3" y="97.5" transform="rotate(-90 88.3 97.5)">VSS</text>
<text x="90.8" y="97.5" transform="rotate(-90 90.8 97.5)">VSSA</text>
<text x="95.4" y="96.1">PA15</text>
<text x="137" y="100">FID3</text>
<text x="137.3" y="96">Fiducial</text>
<text x="160.7" y="97.8" transform="rotate(-90 160.7 97.8)">1k</text>
<text x="163.2" y="98.4" transform="rotate(-90 163.2 98.4)">R10</text>
<text x="204" y="98">J2</text>
<text x="258.6" y="96.2">+3V3</text>
<text x="262.2" y="101.2">MAX3078E</text>
<text x="262.4" y="98.7">U7</text>
<text x="26.7" y="107.5">GND</text>
<text x="137.3" y="102.4">Fiducial</text>
<text x="253.7" y="105.7">RO</text>
<text x="261" y="107.2" transform="rotate(-90 261 107.2)">VCC</text>
<text x="80.7" y="108.1">GND</text>
<text x="187.4" y="108.8">GND +3V3</text>
<text x="253.7" y="108.2">~{RE}</text>
<text x="253.7" y="113.3">DE</text>
<text x="265.7" y="108.2">A</text>
<text x="265.7" y="113.3">B</text>
<text x="253.7" y="115.8">DI</text>
<text x="261" y="116.7" transform="rotate(-90 261 116.7)">GND</text>
<text x="26.2" y="122.2">+3V3</text>
<text x="41.5" y="122.2">+3V3</text>
<text x="54.2" y="122.2">+3V3</text>
<text x="66.9" y="122.2">+3V3</text>
<text x="80.2" y="122.2">+3V3</text>
<text x="101.6" y="123.8">SW2</text>
<text x="258.5" y="125.3">GND</text>
<text x="98.8" y="126.1">BUTTON_1</text>
<text x="133.5" y="127.2">+VDC</text>
<text x="153.1" y="129.8">MCP16301</text>
<text x="156.3" y="127.5">U5</text>
<text x="173.8" y="131.1">100n</text>
<text x="183.1" y="131.3">L1</text>
<text x="197" y="131.7">1N4148</text>
<text x="26" y="132.5" transform="rotate(-90 26 132.5)">470</text>
<text x="28.6" y="132.2" transform="rotate(-90 28.6 132.2)">R2</text>
<text x="41.3" y="132.5" transform="rotate(-90 41.3 132.5)">470</text>
<text x="43.8" y="132.2" transform="rotate(-90 43.8 132.2)">R3</text>
<text x="54" y="132.5" transform="rotate(-90 54 132.5)">470</text>
<text x="56.5" y="132.2" transform="rotate(-90 56.5 132.2)">R5</text>
<text x="66.7" y="132.5" transform="rotate(-90 66.7 132.5)">470</text>
<text x="69.2" y="132.2" transform="rotate(-90 69.2 132.2)">R7</text>
<text x="80" y="132.5" transform="rotate(-90 80 132.5)">470</text>
<text x="82.5" y="132.2" transform="rotate(-90 82.5 132.2)">R8</text>
<text x="136.9" y="137.4">4.7u</text>
<text x="150.4" y="136.8">EN</text>
<text x="150.4" y="134.2">Vin</text>
<text x="158.3" y="134.2">BOOST</text>
<text x="161.7" y="136.8">SW</text>
<text x="174.1" y="134.1">D6</text>
<text x="174.3" y="135.5">C15</text>
<text x="182.6" y="133.6">15u</text>
<text x="197" y="134.2">D7</text>
<text x="200.8" y="132.4">PWR_FLAG</text>
<text x="209.6" y="132.4">+5V</text>
<text x="258.3" y="134.9">GND</text>
<text x="23.1" y="141.3" transform="rotate(-90 23.1 141.3)">D1</text>
<text x="25.4" y="142.4" transform="rotate(-90 25.4 142.4)">LED1</text>
<text x="38.3" y="141.3" transform="rotate(-90 38.3 141.3)">D2</text>
<text x="40.6" y="142.4" transform="rotate(-90 40.6 142.4)">LED2</text>
<text x="51" y="141.3" transform="rotate(-90 51 141.3)">D3</text>
<text x="53.3" y="142.4" transform="rotate(-90 53.3 142.4)">LED3</text>
<text x="63.7" y="141.3" transform="rotate(-90 63.7 141.3)">D4</text>
<text x="66" y="142.4" transform="rotate(-90 66 142.4)">LED4</text>
<text x="77.1" y="141.3" transform="rotate(-90 77.1 141.3)">D5</text>
<text x="79.4" y="142.4" transform="rotate(-90 79.4 142.4)">LED5</text>
<text x="98.8" y="143.9">BUTTON_2</text>
<text x="101.6" y="141.6">SW3</text>
<text x="130.6" y="142.5">4.7u</text>
<text x="137.5" y="141.9">C11</text>
<text x="158.1" y="143.3" transform="rotate(-90 158.1 143.3)">GND</text>
<text x="161.7" y="141.9">Vfb</text>
<text x="173.1" y="141.9">B140</text>
<text x="179.8" y="143.7">GND</text>
<text x="190.8" y="138">R11</text>
<text x="190.9" y="139.9">56k</text>
<text x="201.6" y="138.7">10u</text>
<text x="202.2" y="143.1">C16</text>
<text x="206.7" y="143.8">10u</text>
<text x="131" y="146.9">C7</text>
<text x="190.3" y="146.9">10k</text>
<text x="196.2" y="147.9" transform="rotate(-90 196.2 147.9)">R12</text>
<text x="207.3" y="148.2">C18</text>
<text x="268.6" y="147.5">PLATED_PADS</text>
<text x="268.9" y="145.2">J3</text>
<text x="50.4" y="152.7">+3V3</text>
<text x="240.2" y="150.1">+VDC</text>
<text x="248" y="152">PWR_FLAG</text>
<text x="17.3" y="156.5">+3V3</text>
<text x="34.2" y="161.5">QRE1113GR</text>
<text x="38.2" y="159.2">U1</text>
<text x="50.2" y="161.7" transform="rotate(-90 50.2 161.7)">10k</text>
<text x="52.7" y="161.4" transform="rotate(-90 52.7 161.4)">R4</text>
<text x="86.6" y="156.5">+3V3</text>
<text x="111.8" y="158.3">GND</text>
<text x="155.6" y="156.4">GND</text>
<text x="23.9" y="162.2">100</text>
<text x="24.3" y="164.7">R1</text>
<text x="139.1" y="167.9">+5V</text>
<text x="161.5" y="167.9">+3V3</text>
<text x="82.5" y="172.4">U3</text>
<text x="88.9" y="169.6" transform="rotate(-90 88.9 169.6)">VCC</text>
<text x="90.5" y="173.6">VOUT</text>
<text x="147.3" y="172.3">AP1117-33</text>
<text x="150.6" y="170">U4</text>
<text x="22.3" y="174.2">GND</text>
<text x="47.7" y="175.5">GND</text>
<text x="75.5" y="174.7">TCS40DPR</text>
<text x="135" y="179.3">10u</text>
<text x="146.9" y="176.1">VI</text>
<text x="154" y="176.1">VO</text>
<text x="164.2" y="179.3">10u</text>
<text x="88.9" y="180.1" transform="rotate(-90 88.9 180.1)">GND</text>
<text x="135.4" y="183.8">C9</text>
<text x="152.4" y="180.3" transform="rotate(-90 152.4 180.3)">GND</text>
<text x="164.8" y="183.8">C13</text>
<text x="86.4" y="190.7">GND</text>
<text x="149.9" y="190.7">GND</text>
</g>
<g font-size="1.8" fill="#0000c2">
<text x="19" y="20.3">MCU</text>
<text x="125.7" y="23.5">Digital Decoupling</text>
<text x="191.1" y="19">MOTOR CONTROL</text>
<text x="161.3" y="24.8">Analog Decoupling</text>
<text x="224.8" y="92.7">RS-485</text>
<text x="17.8" y="121.9">I/O</text>
<text x="121.9" y="121.3">POWER</text>
<text x="179.1" y="169.4">All capacitors are ceramic</text>
<text x="179.1" y="171.4">At least 24V tolerant for VDC</text>
</g>
<g font-size="1.8" fill="#a90000">
<text x="70.6" y="29.2">7</text>
<text x="82.3" y="26.1" transform="rotate(-90 82.3 26.1)">1</text>
<text x="84.8" y="26.6" transform="rotate(-90 84.8 26.6)">24</text>
<text x="87.4" y="26.6" transform="rotate(-90 87.4 26.6)">36</text>
<text x="89.9" y="26.6" transform="rotate(-90 89.9 26.6)">48</text>
<text x="92.5" y="26.1" transform="rotate(-90 92.5 26.1)">9</text>
<text x="70.1" y="34.3">44</text>
<text x="70.6" y="39.4">5</text>
<text x="70.6" y="41.9">6</text>
<text x="70.6" y="47">2</text>
<text x="216" y="46.3">1</text>
<text x="234.1" y="42.5" transform="rotate(-90 234.1 42.5)">14</text>
<text x="236.6" y="42.5" transform="rotate(-90 236.6 42.5)">12</text>
<text x="70.6" y="49.5">3</text>
<text x="70.6" y="52.1">4</text>
<text x="215.6" y="48.9">11</text>
<text x="216" y="51.4">3</text>
<text x="216" y="54">6</text>
<text x="241.4" y="54">8</text>
<text x="70.1" y="57.1">18</text>
<text x="70.1" y="59.7">19</text>
<text x="100.6" y="57.1">10</text>
<text x="100.6" y="59.7">11</text>
<text x="215.6" y="59">16</text>
<text x="241.4" y="59">2</text>
<text x="70.1" y="62.2">20</text>
<text x="70.1" y="64.8">39</text>
<text x="100.6" y="62.2">12</text>
<text x="100.6" y="64.8">13</text>
<text x="215.6" y="61.6">15</text>
<text x="216" y="64.1">9</text>
<text x="241.4" y="61.6">4</text>
<text x="241.4" y="64.1">7</text>
<text x="30.9" y="71.2" transform="rotate(-90 30.9 71.2)">1</text>
<text x="70.1" y="67.3">40</text>
<text x="70.1" y="69.8">41</text>
<text x="100.6" y="67.3">14</text>
<text x="100.6" y="69.8">15</text>
<text x="215.6" y="66.7">10</text>
<text x="241.4" y="66.7">5</text>
<text x="41.6" y="76.8">10</text>
<text x="70.1" y="72.4">42</text>
<text x="70.1" y="74.9">43</text>
<text x="70.1" y="77.5">45</text>
<text x="100.6" y="72.4">16</text>
<text x="100.6" y="74.9">17</text>
<text x="100.6" y="77.5">29</text>
<text x="226.4" y="73" transform="rotate(-90 226.4 73)">17</text>
<text x="229" y="73" transform="rotate(-90 229 73)">13</text>
<text x="251.1" y="72.5" transform="rotate(-90 251.1 72.5)">1</text>
<text x="265" y="72.5" transform="rotate(-90 265 72.5)">1</text>
<text x="42.1" y="81.9">4</text>
<text x="70.1" y="82.5">21</text>
<text x="70.1" y="80">46</text>
<text x="100.6" y="80">30</text>
<text x="100.6" y="82.5">31</text>
<text x="251.1" y="82.7" transform="rotate(-90 251.1 82.7)">2</text>
<text x="265" y="82.7" transform="rotate(-90 265 82.7)">2</text>
<text x="42.1" y="84.4">2</text>
<text x="42.1" y="87">6</text>
<text x="42.1" y="89.5">8</text>
<text x="70.1" y="85.1">22</text>
<text x="70.1" y="87.6">25</text>
<text x="100.6" y="85.1">32</text>
<text x="100.6" y="87.6">33</text>
<text x="70.1" y="90.2">26</text>
<text x="70.1" y="92.7">27</text>
<text x="70.1" y="95.2">28</text>
<text x="100.6" y="90.2">34</text>
<text x="100.6" y="92.7">37</text>
<text x="100.6" y="95.2">38</text>
<text x="28.3" y="99.2" transform="rotate(-90 28.3 99.2)">9</text>
<text x="30.9" y="99.2" transform="rotate(-90 30.9 99.2)">3</text>
<text x="82.3" y="100.3" transform="rotate(-90 82.3 100.3)">23</text>
<text x="84.8" y="100.3" transform="rotate(-90 84.8 100.3)">35</text>
<text x="87.4" y="100.3" transform="rotate(-90 87.4 100.3)">47</text>
<text x="89.9" y="99.8" transform="rotate(-90 89.9 99.8)">8</text>
<text x="189" y="99.8" transform="rotate(-90 189 99.8)">1</text>
<text x="191.5" y="99.8" transform="rotate(-90 191.5 99.8)">2</text>
<text x="194.1" y="99.8" transform="rotate(-90 194.1 99.8)">3</text>
<text x="196.6" y="99.8" transform="rotate(-90 196.6 99.8)">4</text>
<text x="199.1" y="99.8" transform="rotate(-90 199.1 99.8)">5</text>
<text x="201.7" y="99.8" transform="rotate(-90 201.7 99.8)">6</text>
<text x="260.1" y="101.7" transform="rotate(-90 260.1 101.7)">8</text>
<text x="251" y="104.8">1</text>
<text x="251" y="107.3">2</text>
<text x="268.7" y="107.3">6</text>
<text x="251" y="112.4">3</text>
<text x="268.7" y="112.4">7</text>
<text x="251" y="114.9">4</text>
<text x="260.1" y="119.5" transform="rotate(-90 260.1 119.5)">5</text>
<text x="148.1" y="135.9">4</text>
<text x="148.1" y="133.3">5</text>
<text x="165.9" y="133.3">1</text>
<text x="165.9" y="135.9">6</text>
<text x="165.9" y="141">3</text>
<text x="264.3" y="143.5">4</text>
<text x="264.3" y="141">5</text>
<text x="157.2" y="145.5" transform="rotate(-90 157.2 145.5)">2</text>
<text x="264.3" y="148.6">2</text>
<text x="264.3" y="146">3</text>
<text x="264.3" y="151.1">1</text>
<text x="32.5" y="163.8">1</text>
<text x="45.2" y="163.8">3</text>
<text x="88" y="164.6" transform="rotate(-90 88 164.6)">1</text>
<text x="32.5" y="168.9">2</text>
<text x="45.2" y="168.9">4</text>
<text x="96.7" y="172.7">2</text>
<text x="144.9" y="175.3">3</text>
<text x="157.6" y="175.3">2</text>
<text x="88" y="182.4" transform="rotate(-90 88 182.4)">3</text>
<text x="151.5" y="182.4" transform="rotate(-90 151.5 182.4)">1</text>
</g>
<g font-size="1.1" fill="#a90000">
<text x="47.3" y="41.9">1</text>
<text x="49.3" y="40.2" transform="rotate(-90 49.3 40.2)">4</text>
<text x="51.1" y="41.9">3</text>
<text x="49.3" y="44.7" transform="rotate(-90 49.3 44.7)">2</text>
</g>
<g font-size="1.1" fill="#006464">
<text x="178.1" y="135.9">1</text>
<text x="189.6" y="135.9">2</text>
</g>
</svg>
